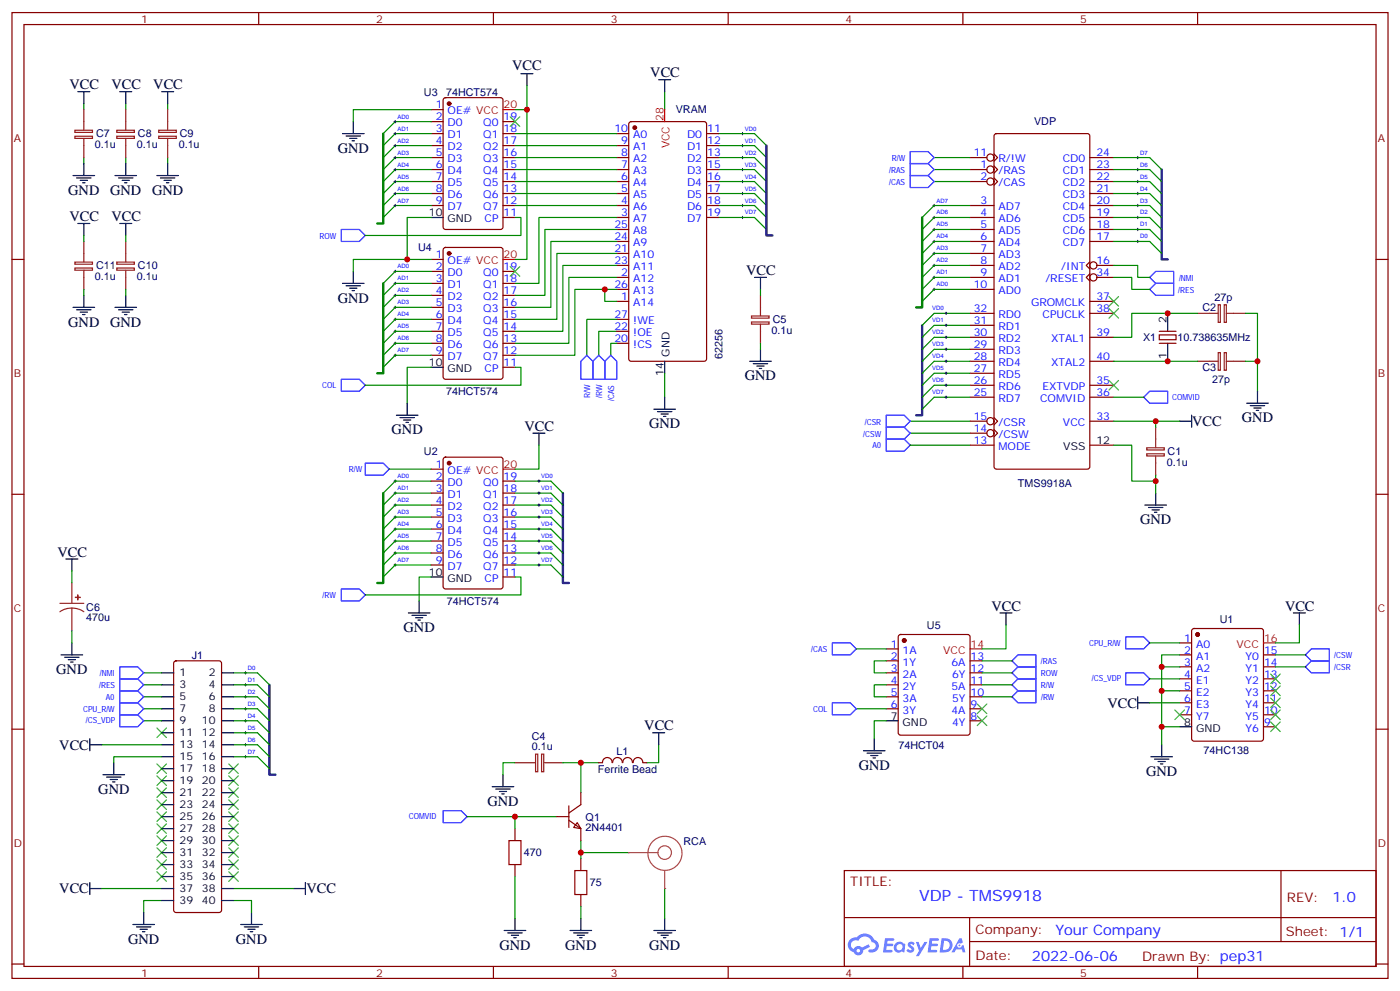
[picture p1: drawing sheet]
<svg xmlns="http://www.w3.org/2000/svg" width="412mm" height="292mm" viewBox="0 0 412 292" stroke-linecap="round" stroke-linejoin="round" font-family="sans-serif">
<g fill="none" stroke="#870000" stroke-width=".35">
<path d="M3.5 3.7h405.4v284.3h-405.4zM7.1 7.2h398.2v277.3h-398.2zM76.2 3.7v3.5M145.3 3.7v3.5M214.5 3.7v3.5M283.6 3.7v3.5M352.8 3.7v3.5M3.5 76.4h3.6M405.3 76.4h3.6M3.5 145.5h3.6M405.3 145.5h3.6M3.5 214.7h3.6"/>
<path d="M405.3 214.7h3.6M248.7 256.3h156.6v28.2h-156.6zM377.3 256.3v20.9M248.7 270.1h156.5M285.6 277.2h119.6M285.6 270.1v14.2M3.5 283.8h3.6M76.2 284.5v3.5M145.3 284.5v3.5M214.5 284.5v3.5M283.6 284.5v3.5M352.8 284.5v3.5"/>
<path d="M405.3 283.8h3.6"/>
</g>
<g fill="#5487ff">
<path d="M267.7 277.5a1.22 1.22 0 0 1 1.7 .2l-.4 .6a.47 .47 0 0 0-.3-.4 .47 .47 0 0 0-.5 .2l.1 .2a1.14 1.14 0 0 1 .8 1.8 1.14 1.14 0 0 1-1.9 0l-.2-.2 .5-.6 .7 .5a.29 .29 0 0 0 .3-.3 .29 .29 0 0 0-.2-.3 1.04 1.04 0 0 1-.6-1.7z"/>
<path d="M260.7 276.2h2.4l.3 .2-.2 .5-1.8 .1-.1 .8h1.5l.3 .4-.3 .4h-1.6l-.2 1.1h1.7l.2 .3-.2 .3-2.6 .1z"/>
<path d="M273.8 276.2h2.4l.3 .2-.1 .5-1.8 .1-.2 .8h1.6l.3 .4-.4 .4-1.6-.1-.1 1.1 1.7 .1 .2 .3-.2 .3-2.6 .1z"/>
<path d="M282.6 276.2h.7l.3 1.3-.6 .3a.69 .69 0 0 0-1 .3 .69 .69 0 0 0 .4 .9 .69 .69 0 0 0 .9-.6l.5-.2 .6 2.2h-.8l-.2-.9h-1.8l-.5 .9h-.8z"/>
<path d="M269.8 277.3h.8l.6 1.8 1.1-1.8h.9l-2.6 4.2h-.8l.9-1.5z"/>
<path d="M277.4 276.2l-.6 4.2h1.3a2.11 2.11 0 0 0 2.5-2.1 2.11 2.11 0 0 0-2.5-2.1zM278.1 277a1.39 1.39 0 0 1 1.7 1.4 1.39 1.39 0 0 1-1.8 1.2h-.3z"/>
<path d="M263.7 277.8a1.54 1.54 0 0 0-.1 2.2 1.54 1.54 0 0 0 2.2 .1l.6 .3 .3-2.3-.2-.3h-.4a1.49 1.49 0 0 0-2.4 0zM264 278.8a.94 .94 0 0 1 1.8 0 .94 .94 0 0 1-1.8 0z"/>
<path d="M250.4 276.6a2.18 2.18 0 0 0 1.1 3.7 1.44 1.44 0 0 0 1.6 .9 1.44 1.44 0 0 0 1.2-1.4l2-1.1-.5-.7-1.9 1a1.47 1.47 0 0 0-2.4 .4 1.39 1.39 0 0 1-.7-1.9 1.39 1.39 0 0 1 2-.5 2.12 2.12 0 0 1 2.2-1.3 2.12 2.12 0 0 1 1.9 1.7 1.14 1.14 0 0 1 1.1 1.4 1.14 1.14 0 0 1-1.7 .7 .43 .43 0 0 0-.5 .4 .43 .43 0 0 0 .4 .5 1.98 1.98 0 0 0 2.5-1.2 1.98 1.98 0 0 0-1.2-2.6 3.1 3.1 0 0 0-5.3-.6l-.9 .1zM252.3 279.9a.55 .55 0 0 1 1.1 0 .55 .55 0 0 1-1.1 0z"/>
<circle cx="282.6" cy="278.3" r=".26"/>
</g>
<g fill="#870000" stroke="#870000" stroke-width=".35">
<circle cx="352.8" cy="186.8" r=".53"/>
<circle cx="187" cy="37.6" r=".53"/>
<circle cx="132.3" cy="136.3" r=".53"/>
<circle cx="132.3" cy="30.5" r=".53"/>
<circle cx="132.3" cy="74.6" r=".53"/>
<circle cx="266.3" cy="188.6" r=".53"/>
</g>
<g fill="none" stroke="#870000" stroke-width=".35">
<path d="M127 39.3h3.5M127 32.3h3.5M127 35.8h3.5M130.8 29l.4-.2h16.3l.6 .4 .1 37.7-.5 .6-16.5 .1-.6-.5-.1-37.6zM148.2 39.3h3.5M148.2 35.8h3.5M181.7 39.3h3.5M185.4 36l.5-.2h21.5l.7 .4v69.5l-.4 .6-21.8 .1-.6-.5-.1-69.4zM208.1 39.3h3.6M293 39.5l.5-.2h26.8l.7 .5v97.6l-.4 .7h-27.1l-.6-.4-.1-97.7zM127 49.9h3.5M127 53.4h3.5"/>
<path d="M127 46.4h3.5M127 57h3.5M127 42.9h3.5M148.2 49.9h3.5M148.2 53.4h3.5M148.2 46.4h3.5M148.2 57h3.5M148.2 42.9h3.5M181.7 49.9h3.5M181.7 53.4h3.5M181.7 46.4h3.5M181.7 57h3.5"/>
<path d="M181.7 42.9h3.5M208.1 49.9h3.6M208.1 53.4h3.6M208.1 46.4h3.6M208.1 57h3.6M208.1 42.9h3.6M285.8 49.9h4.9M285.8 53.4h4.9M285.8 46.4h4.9M292.8 48.9l1.1 1-1.1 1.1M292.8 52.4l1.1 1-1.1 1.1M292.8 45.3l1.1 1.1-1.1 1"/>
<path d="M321 49.9h7.1M321 53.4h7.1M321 46.4h7.1M321 57h7.1M127 60.5h3.5M127 76.4h3.5M127 79.9h3.5M130.8 73.1l.4-.3h16.3l.6 .5 .1 37.6-.5 .7-16.5 .1-.6-.5-.1-37.6zM148.2 60.5h3.5M148.2 64h3.5M148.2 79.9h3.5M181.7 60.5h3.5"/>
<path d="M181.7 64h3.5M181.7 67.6h3.5M181.7 71.1h3.5M181.7 74.6h3.5M181.7 78.1h3.5M208.1 60.5h3.6M208.1 64h3.6M285.8 60.5h7M285.8 64h7M285.8 67.6h7M285.8 71.1h7M285.8 74.6h7"/>
<path d="M285.8 78.1h7M321 77.1l-1 1 1 1.1M321 60.5h7.1M321 64h7.1M321 67.6h7.1M321 71.1h7.1M323.1 78.1h5M127 97.5h3.5M127 94h3.5M127 83.4h3.5M127 87h3.5M127 90.5h3.5"/>
<path d="M148.2 97.5h3.5M148.2 94h3.5M148.2 83.4h3.5M148.2 87h3.5M148.2 90.5h3.5M181.7 81.7h3.5M181.7 85.2h3.5M181.7 88.7h3.5M181.7 97.5h3.5M181.7 94h3.5M285.8 81.7h7M285.8 85.2h7"/>
<path d="M285.8 99.3h7M285.8 95.8h7M285.8 92.3h7M321 80.6l-1 1.1 1 1M321 99.3h7.1M321 92.3h7.1M321 88.7h7.1M323.1 81.7h5M341.5 98.6h4.9v1.4h-4.9zM127 101.1h3.5M127 104.6h3.5M148.2 101.1h3.5"/>
<path d="M148.2 104.6h3.5M148.2 108.1h3.5M181.7 101.1h3.5M285.8 116.9h7M285.8 113.4h7M285.8 109.9h7M285.8 106.4h7M285.8 102.8h7M321 116.9h7.1M321 113.4h7.1M321 106.4h7.1M127 138.1h3.5"/>
<path d="M130.8 134.8l.4-.2h16.3l.6 .4 .1 37.7-.5 .6-16.5 .1-.6-.5-.1-37.6zM285.8 131.1h7M285.8 127.5h4.9M285.8 124h4.9M292.8 126.5l1.1 1-1.1 1.1M292.8 122.9l1.1 1.1-1.1 1.1M321 131.1h7.1M321 124h7.1M127 141.6h3.5M127 145.2h3.5M127 148.7h3.5M127 152.2h3.5"/>
<path d="M127 155.8h3.5M127 159.3h3.5M148.2 141.6h3.5M148.2 145.2h3.5M148.2 148.7h3.5M148.2 152.2h3.5M148.2 155.8h3.5M148.2 159.3h3.5M127 162.8h3.5M127 166.3h3.5M148.2 162.8h3.5M148.2 166.3h3.5"/>
<path d="M148.2 169.9h3.5M261.1 191h3.5M261.1 194.6h3.5M261.1 198.1h3.5M264.8 187l.5-.2h19.7l.5 .2 .3 .5v28.2l-.3 .5-.5 .2h-19.7l-.5-.2-.2-.5v-28.2zM285.8 194.6h3.5M285.8 198.1h3.5M347.5 189.3h3.5M347.5 192.8h3.5M347.5 196.3h3.5M347.5 199.8h3.5M351.2 185.2l.5-.2h19.8l.6 .5 .1 32-.5 .6-20 .1-.6-.5-.1-32z"/>
<path d="M372.2 192.8h3.5M372.2 196.3h3.5M372.2 199.8h3.5M261.1 201.6h3.5M261.1 205.1h3.5M261.1 208.7h3.5M285.8 201.6h3.5M285.8 205.1h3.5M285.8 208.7h3.5M285.8 212.2h3.5M347.5 203.4h3.5M347.5 206.9h3.5"/>
<path d="M347.5 210.4h3.5M372.2 203.4h3.5M372.2 206.9h3.5M372.2 210.4h3.5M372.2 214h3.5M180.3 224.5a1.41 1.41 0 0 0-1.4-1.5 1.41 1.41 0 0 0-1.4 1.5h-1.1M180.5 224.5a1.41 1.41 0 0 1 1.4-1.5 1.41 1.41 0 0 1 1.4 1.5M183.5 224.5a1.41 1.41 0 0 1 1.4-1.5 1.41 1.41 0 0 1 1.4 1.5M186.5 224.5a1.41 1.41 0 0 1 1.4-1.5 1.41 1.41 0 0 1 1.4 1.5M189.4 224.5h1.1M151.7 243.9v3.6M151.7 254.5v3.6"/>
<path d="M171.1 252.8v3.5M171.1 263.3v3.6"/>
<circle cx="291.7" cy="46.4" r="1.06"/>
<circle cx="291.7" cy="49.9" r="1.06"/>
<circle cx="291.7" cy="53.4" r="1.06"/>
<circle cx="322.1" cy="78.1" r="1.06"/>
<circle cx="322.1" cy="81.7" r="1.06"/>
<circle cx="291.7" cy="124" r="1.06"/>
<circle cx="291.7" cy="127.5" r="1.06"/>
</g>
<g fill="none" stroke="#000" stroke-width=".35">
<path d="M100.9 39.3h6.3M104.1 35.8v3.5M153.5 21.7h3.5M155.2 21.7v3.5M194 23.5h3.6M195.8 23.5v3.5M102 40h4.2M103 40.7h2.1M103.7 41.5h.7M104.1 79.9v3.5M127 64h3.5M100.9 83.4h6.3"/>
<path d="M102 84.1h4.2M103 84.8h2.1M103.7 85.5h.7M222.2 81.7h3.6M224 81.7v3.5M344 92.3v5.2M119.9 118.7v3.5M127 108.1h3.5M195.8 106.4v3.5M195.8 116.9v3.6M220.8 106.4h6.4M221.9 107.1h4.2"/>
<path d="M223 107.8h2.1M223.7 108.5h.7M224 102.8v3.6M344 101.1v5.3M367.2 118.7h6.4M368.3 119.4h4.2M370.4 115.2v3.5M116.8 122.2h6.3M117.8 122.9h4.3M118.9 123.6h2.1M119.6 124.4h.7M157 127.5h3.5"/>
<path d="M158.7 127.5v3.6M192.6 120.5h6.4M193.7 121.2h4.2M194.7 121.9h2.1M195.4 122.6h.7M347.5 124h3.5M351 122.2v3.6M369.4 120.1h2.1M370.1 120.8h.7M337.3 148.7h6.3M338.3 149.4h4.2M339.4 150.1h2.1"/>
<path d="M340.1 150.8h.7M340.4 145.2v3.5M123.5 176.9v3.5M127 169.9h3.5M120.3 180.4h6.3M121.4 181.2h4.2M122.4 181.9h2.1M123.1 182.6h.7M294.6 180.4h3.5M296.3 180.4v3.6M381 180.4h3.5M382.8 180.4v3.6"/>
<path d="M192.3 215.7h3.5M194 215.7v3.6M257.5 217.5v3.5M261.1 212.2h3.5M335.1 206.9h3.6M335.1 205.1v3.6M342.2 219.3v3.5M347.5 214h3.5M145 231.6h6.3M146 232.3h4.3M147.1 233h2.1M147.8 233.7h.7"/>
<path d="M148.2 228.1v3.5M254.4 221h6.3M255.4 221.7h4.2M256.5 222.4h2.1M257.2 223.1h.7M339 222.8h6.4M340.1 223.5h4.2M341.1 224.2h2.2M341.8 224.9h.7M148.5 273.9h6.4M149.6 274.6h4.2M150.6 275.3h2.2"/>
<path d="M151.3 276h.7M151.7 270.4v3.5M167.9 273.9h6.4M169 274.6h4.2M170 275.3h2.2M170.7 276h.7M171.1 270.4v3.5M192.6 273.9h6.4M193.7 274.6h4.2M194.7 275.3h2.1M195.4 276h.7M195.8 270.4v3.5"/>
</g>
<path d="M148.2 32.3h3.5M195.8 32.3v3.5M148.2 76.4h3.5M148.2 138.1h3.5M285.8 191h3.5M372.2 189.3h3.5" fill="none" stroke="#f00" stroke-width=".35"/>
<g fill="none" stroke="#000" stroke-width=".29">
<path d="M116.1 39.3h.7M116.1 35.8h.7M116.4 35.5v.7M116.4 39v.7M218.4 39.3h.7M218.7 39v.7M116.1 46.4h.7M116.1 49.9h.7M116.1 53.4h.7M116.1 57h.7M116.1 42.9h.7M116.4 42.5v.7"/>
<path d="M116.4 46v.7M116.4 49.6v.7M116.4 53.1v.7M116.4 56.6v.7M218.4 46.4h.7M218.4 49.9h.7M218.4 53.4h.7M218.4 57h.7M218.4 42.9h.7M218.7 42.5v.7M218.7 46v.7M218.7 49.6v.7"/>
<path d="M218.7 53.1v.7M218.7 56.6v.7M334.8 46.4h.7M334.8 49.9h.7M334.8 53.4h.7M334.8 57h.7M335.1 46v.7M335.1 49.6v.7M335.1 53.1v.7M335.1 56.6v.7M116.1 60.5h.7M116.1 79.9h.7"/>
<path d="M116.4 60.1v.8M116.4 79.6v.7M218.4 60.5h.7M218.4 64h.7M218.7 60.1v.8M218.7 63.7v.7M274.8 60.5h.7M274.8 64h.7M274.8 67.6h.7M274.8 71.1h.7M274.8 74.6h.7M274.8 78.1h.7"/>
<path d="M275.2 60.1v.8M275.2 63.7v.7M275.2 67.2v.7M275.2 70.7v.7M275.2 74.3v.7M275.2 77.8v.7M334.8 60.5h.7M334.8 64h.7M334.8 67.6h.7M334.8 71.1h.7M335.1 60.1v.8M335.1 63.7v.7"/>
<path d="M335.1 67.2v.7M335.1 70.7v.7M116.1 97.5h.7M116.1 94h.7M116.1 90.5h.7M116.1 87h.7M116.1 83.4h.7M116.4 83.1v.7M116.4 86.6v.7M116.4 90.1v.7M116.4 93.7v.7M116.4 97.2v.7"/>
<path d="M274.8 81.7h.7M274.8 85.2h.7M275.2 81.3v.7M275.2 84.8v.7M278.3 92.3h.7M278.3 95.8h.7M278.3 99.3h.7M278.7 91.9v.7M278.7 95.4v.7M278.7 99v.7M116.1 104.6h.7M116.1 101.1h.7"/>
<path d="M116.4 100.7v.7M116.4 104.2v.8M278.3 102.8h.7M278.3 106.4h.7M278.3 109.9h.7M278.3 113.4h.7M278.3 116.9h.7M278.7 102.5v.7M278.7 106v.7M278.7 109.5v.7M278.7 113.1v.7M278.7 116.6v.7"/>
<path d="M116.1 141.6h.7M116.1 145.2h.7M116.1 148.7h.7M116.1 152.2h.7M116.1 155.8h.7M116.1 159.3h.7M116.4 141.3v.7M116.4 144.8v.7M116.4 148.3v.7M116.4 151.9v.7M116.4 155.4v.7M116.4 158.9v.7"/>
<path d="M158.4 141.6h.7M158.4 145.2h.7M158.4 148.7h.7M158.4 152.2h.7M158.4 155.8h.7M158.4 159.3h.7M158.7 141.3v.7M158.7 144.8v.7M158.7 148.3v.7M158.7 151.9v.7M158.7 155.4v.7M158.7 158.9v.7"/>
<path d="M116.1 162.8h.7M116.1 166.3h.7M116.4 162.5v.7M116.4 166v.7M158.4 162.8h.7M158.4 166.3h.7M158.7 162.5v.7M158.7 166v.7"/>
</g>
<path d="M225.8 42.9v26.4h1.7M342.2 49.9v26.5h1.8M271.6 95.8v26.4h-1.7M165.8 145.2v26.4h1.8" fill="none" stroke="#039" stroke-width=".71"/>
<g fill="none" stroke="#008700" stroke-width=".35">
<path d="M127 32.3h-22.9v3.5M127 39.3h-10.6l-3.5 3.6M127 35.8h-10.6l-3.5 3.5M151.7 39.3h30M151.7 32.3h3.5M155.2 25.2v51.2h-3.5M195.8 27v5.3M211.7 39.3h10.5l3.6 3.6M127 57h-10.6l-3.5 3.5M127 53.4h-10.6l-3.5 3.6M127 49.9h-10.6l-3.5 3.5M127 46.4h-10.6l-3.5 3.5"/>
<path d="M127 42.9h-10.6l-3.5 3.5M151.7 57h30M151.7 53.4h30M151.7 49.9h30M151.7 46.4h30M151.7 42.9h30M211.7 57h10.5l3.6 3.5M211.7 53.4h10.5l3.6 3.6M211.7 49.9h10.5l3.6 3.5M211.7 46.4h10.5l3.6 3.5M211.7 42.9h10.5l3.6 3.5M275.2 53.4h10.6"/>
<path d="M275.2 49.9h10.6M275.2 46.4h10.6M328.1 57h10.6l3.5 3.5M328.1 53.4h10.6l3.5 3.6M328.1 49.9h10.6l3.5 3.5M328.1 46.4h10.6l3.5 3.5M127 76.4h-22.9v3.5M127 64h-7.1v12.4M127 60.5h-10.6l-3.5 3.5M127 79.9h-10.6l-3.5 3.5M151.7 64h1.8v5.3h-45.9M151.7 60.5h30"/>
<path d="M181.7 64h-23v19.4h-7M181.7 67.6h-21.2v19.4h-8.8M181.7 71.1h-19.4v19.4h-10.6M181.7 74.6h-17.7v19.4h-12.3M181.7 78.1h-15.9v19.4h-14.1M211.7 64h10.5l3.6 3.6M211.7 60.5h10.5l3.6 3.5M285.8 71.1h-10.6l-3.6 3.5M285.8 67.6h-10.6l-3.6 3.5M285.8 64h-10.6l-3.6 3.6M285.8 60.5h-10.6l-3.6 3.5M285.8 78.1h-10.6l-3.6 3.6"/>
<path d="M285.8 74.6h-10.6l-3.6 3.5M328.1 78.1h7v3.6h3.6M328.1 71.1h10.6l3.5 3.5M328.1 67.6h10.6l3.5 3.5M328.1 64h10.6l3.5 3.6M328.1 60.5h10.6l3.5 3.5M127 97.5h-10.6l-3.5 3.6M127 94h-10.6l-3.5 3.5M127 90.5h-10.6l-3.5 3.5M127 87h-10.6l-3.5 3.5M127 83.4h-10.6l-3.5 3.6M178.2 85.2v3.5h3.5"/>
<path d="M181.7 97.5h-5.3v7.1M181.7 81.7h-14.1v19.4h-15.9M181.7 85.2h-12.4v19.4h-17.6M181.7 94h-8.8v10.6M224 85.2v1.8M285.8 99.3h-10.6l-3.6 3.5M285.8 95.8h-10.6l-3.6 3.5M285.8 92.3h-10.6l-3.6 3.5M285.8 81.7h-10.6l-3.6 3.5M285.8 85.2h-10.6l-3.6 3.5M328.1 81.7h5.3v3.5h5.3M352.8 92.3h-19.4v7h-5.3"/>
<path d="M366.9 92.3h3.5v22.9M127 108.1h-7.1v10.6M127 101.1h-10.6l-3.5 3.5M127 104.6h-10.6l-3.5 3.5M151.7 108.1h1.8v5.3h-45.9M181.7 101.1h-1.8v3.5M195.8 109.9v7M224 101.1v1.7M285.8 116.9h-10.6l-3.6 3.6M285.8 113.4h-10.6l-3.6 3.5M285.8 109.9h-10.6l-3.6 3.5M285.8 106.4h-10.6l-3.6 3.5"/>
<path d="M285.8 102.8h-10.6l-3.6 3.6M328.1 116.9h8.8M328.1 106.4h24.7M366.9 106.4h3.5M114.7 138.1h12.3M158.7 131.1v7h-7M268.1 131.1h17.7M268.1 124h17.7M268.1 127.5h17.7M328.1 131.1h5.3v10.5h7v3.6M328.1 124h19.4M340.4 124v1.8"/>
<path d="M340.4 139.9v1.7M127 159.3h-10.6l-3.5 3.5M127 155.8h-10.6l-3.5 3.5M127 152.2h-10.6l-3.5 3.6M127 148.7h-10.6l-3.5 3.5M127 145.2h-10.6l-3.5 3.5M127 141.6h-10.6l-3.5 3.6M151.7 159.3h10.6l3.5 3.5M151.7 155.8h10.6l3.5 3.5M151.7 152.2h10.6l3.5 3.6M151.7 148.7h10.6l3.5 3.5M151.7 145.2h10.6l3.5 3.5"/>
<path d="M151.7 141.6h10.6l3.5 3.6M127 169.9h-3.5v7M127 166.3h-10.6l-3.5 3.6M127 162.8h-10.6l-3.5 3.5M151.7 169.9h1.8v5.3h-45.9M151.7 166.3h10.6l3.5 3.6M151.7 162.8h10.6l3.5 3.5M252.2 191h8.9M261.1 194.6h-3.6v3.5h3.6M289.3 198.1h8.8M289.3 194.6h8.8M296.3 184v7h-7"/>
<path d="M338.7 189.3h8.8M338.7 199.8h8.8M342.2 196.3h5.3M347.5 192.8h-5.3v21.2M375.7 192.8h8.8M375.7 196.3h8.8M382.8 184v5.3h-7.1M194 219.3v5.2h-3.5M252.2 208.7h8.9M261.1 201.6h-3.6v3.5h3.6M261.1 212.2h-3.6v5.3M289.3 201.6h8.8"/>
<path d="M289.3 205.1h8.8M338.7 206.9h8.8M342.2 203.4h5.3M347.5 214h-5.3v5.3M151.7 224.5h-3.5v3.6M165.8 224.5h10.6M171.1 224.5v8.9M137.6 240.4h26.4M151.7 240.4v3.5M151.7 258.1v12.3M171.1 247.5v5.3M171.1 251h14.1"/>
<path d="M171.1 266.9v3.5M195.8 261.6v8.8"/>
</g>
<g fill="none" stroke="#00f" stroke-width=".35">
<path d="M268.1 44.6h5.3l1.8 1.8-1.8 1.8h-5.3zM268.1 48.2h5.3l1.8 1.7-1.8 1.8h-5.3zM268.1 51.7h5.3l1.8 1.7-1.8 1.8h-5.3zM100.5 67.6h5.3l1.8 1.7-1.8 1.8h-5.3zM338.7 81.7l1.7-1.8h5.3v3.5h-5.3zM340.4 83.4h5.3v3.6h-5.3l-1.7-1.8zM100.5 111.7h5.3l1.8 1.7-1.8 1.8h-5.3zM172.9 104.6l1.7 1.8v5.3h-3.5v-5.3zM174.6 106.4l1.8-1.8 1.8 1.8v5.3h-3.6zM179.9 104.6l1.8 1.8v5.3h-3.5v-5.3zM338.7 115.2h5.3v3.5h-5.3l-1.8-1.8zM107.6 136.3h5.3l1.8 1.8-1.8 1.8h-5.3z"/>
<path d="M261.1 129.3h5.2l1.8 1.8-1.8 1.7h-5.2zM261.1 122.2h5.2l1.8 1.8-1.8 1.8h-5.2zM261.1 125.8h5.2l1.8 1.7-1.8 1.8h-5.2zM100.5 173.4h5.3l1.8 1.8-1.8 1.7h-5.3zM245.2 189.3h5.3l1.7 1.7-1.7 1.8h-5.3zM298.1 194.6l1.8-1.8h5.3v3.5h-5.3zM299.9 196.3h5.3v3.5h-5.3l-1.8-1.7zM331.6 187.5h5.3l1.8 1.8-1.8 1.7h-5.3zM331.6 198.1h5.3l1.8 1.7-1.8 1.8h-5.3zM386.3 191h5.3v3.6h-5.3l-1.8-1.8zM386.3 194.6h5.3v3.5h-5.3l-1.8-1.8zM245.2 206.9h5.3l1.7 1.8-1.7 1.7h-5.3z"/>
<path d="M298.1 201.6l1.8-1.8h5.3v3.6h-5.3zM298.1 205.1l1.8-1.7h5.3v3.5h-5.3zM130.5 238.7h5.3l1.8 1.7-1.8 1.8h-5.3z"/>
</g>
<g fill="none" stroke="#3c3" stroke-width=".35">
<path d="M150.3 34.4l2.8 2.8M153.1 34.4l-2.8 2.8M150.3 78.5l2.8 2.8M153.1 78.5l-2.8 2.8M326.7 87.3l2.8 2.8M326.7 90.8l2.8 2.9M329.5 87.3l-2.8 2.8M329.5 90.8l-2.8 2.9M326.7 112l2.8 2.8M329.5 112l-2.8 2.8M374.3 198.4l2.8 2.9M377.1 198.4l-2.8 2.9"/>
<path d="M287.9 207.3l2.8 2.8M287.9 210.8l2.8 2.8M290.7 207.3l-2.8 2.8M290.7 210.8l-2.8 2.8M346.1 209l2.8 2.8M348.9 209l-2.8 2.8M374.3 202l2.8 2.8M374.3 205.5l2.8 2.8M374.3 209l2.8 2.8M374.3 212.5l2.8 2.9M377.1 202l-2.8 2.8M377.1 205.5l-2.8 2.8"/>
<path d="M377.1 209l-2.8 2.8M377.1 212.5l-2.8 2.9"/>
</g>
<g fill="none" stroke="#8c2424" stroke-width=".35">
<path d="M221.4 93h5.2v.7h-5.2zM221.4 94.8h5.2v.6h-5.2zM224 87v6M224 95.4v5.7M352.8 92.3h6M358.8 89.7h.7v5.2h-.7zM360.6 89.7h.6v5.2h-.6zM361.2 92.3h5.7M352.8 106.4h6M358.8 103.8h.7v5.2h-.7zM360.6 103.8h.6v5.2h-.6zM361.2 106.4h5.7"/>
<path d="M337.8 131.8h5.2v.7h-5.2zM337.8 133.6h5.2v.6h-5.2zM340.4 125.8v6M340.4 134.2v5.7M151.7 224.5h6M157.8 222h.6v5.2h-.6zM159.5 222h.7v5.2h-.7zM160.2 224.5h5.6"/>
</g>
<path d="M112.9 39.3v26.5h-1.8M271.6 64v26.5h-1.7M112.9 83.4v26.5h-1.8M112.9 145.2v26.4h-1.8" fill="none" stroke="#060" stroke-width=".71"/>
<path d="M341.5 97.5h4.9M341.5 101.1h4.9" fill="none" stroke="#871200" stroke-width=".35"/>
<path d="M149.9 247.5h3.6v7h-3.6zM169.3 256.3h3.6v7h-3.6z" fill="none" stroke="#a10000" stroke-width=".35"/>
<path d="M185.2 251h8.5M193.8 251a2 2 0 0 1 2.8-1.8 2 2 0 0 1 .5 3.3 2 2 0 0 1-3.2-1l-.1-.5M195.8 256.3v5.3M200.7 249.9a5 5 0 0 0-8.1-2.5 5 5 0 0 0 1.3 8.4 5 5 0 0 0 7-4.9l-.1-.8" fill="none" stroke="#a64a4a" stroke-width=".35"/>
<g fill="#a64a4a">
<circle cx="185.2" cy="251" r=".18"/>
<circle cx="195.8" cy="261.6" r=".18"/>
</g>
<g fill="none" stroke="#3c3" stroke-width=".35">
<path d="M46.2 214.3l2.8 2.8M49 214.3l-2.8 2.8M46.2 239l2.8 2.8M46.2 235.5l2.8 2.8M46.2 232l2.8 2.8M46.2 228.4l2.8 2.8M46.2 224.9l2.8 2.8M49 239l-2.8 2.8M49 235.5l-2.8 2.8M49 232l-2.8 2.8M49 228.4l-2.8 2.8M49 224.9l-2.8 2.8"/>
<path d="M67.4 239l2.8 2.8M67.4 235.5l2.8 2.8M67.4 232l2.8 2.8M67.4 228.4l2.8 2.8M67.4 224.9l2.8 2.8M70.2 239l-2.8 2.8M70.2 235.5l-2.8 2.8M70.2 232l-2.8 2.8M70.2 228.4l-2.8 2.8M70.2 224.9l-2.8 2.8M46.2 256.6l2.8 2.9M46.2 253.1l2.8 2.8"/>
<path d="M46.2 249.6l2.8 2.8M46.2 246.1l2.8 2.8M46.2 242.5l2.8 2.9M49 256.6l-2.8 2.9M49 253.1l-2.8 2.8M49 249.6l-2.8 2.8M49 246.1l-2.8 2.8M49 242.5l-2.8 2.9M67.4 256.6l2.8 2.9M67.4 253.1l2.8 2.8M67.4 249.6l2.8 2.8M67.4 246.1l2.8 2.8"/>
<path d="M67.4 242.5l2.8 2.9M70.2 256.6l-2.8 2.9M70.2 253.1l-2.8 2.8M70.2 249.6l-2.8 2.8M70.2 246.1l-2.8 2.8M70.2 242.5l-2.8 2.9"/>
</g>
<g fill="none" stroke="#008700" stroke-width=".35">
<path d="M24.7 30.5v1.8M37 30.5v1.8M49.4 30.5v1.8M24.7 46.4v1.8M37 46.4v1.8M49.4 46.4v1.8M24.7 69.3v1.8M37 69.3v1.8M24.7 85.2v1.8M37 85.2v1.8M21.2 168.1v3.5M21.2 185.7v3.6"/>
<path d="M42.3 198.1h5.3M68.8 198.1h7l3.6 3.5M30 219.3h17.6M42.3 212.2h5.3M42.3 208.7h5.3M42.3 205.1h5.3M42.3 201.6h5.3M68.8 219.3h7l3.6 3.5M68.8 212.2h7l3.6 3.5M68.8 208.7h7l3.6 3.5M68.8 205.1h7l3.6 3.6M68.8 201.6h7l3.6 3.5"/>
<path d="M68.8 215.7h7l3.6 3.6M47.6 222.8h-14.1v1.7M68.8 222.8h7l3.6 3.5M30 261.6h17.6M47.6 265.1h-5.3v3.5M68.8 265.1h5.3v3.5M68.8 261.6h17.6"/>
</g>
<g fill="none" stroke="#000" stroke-width=".35">
<path d="M22.9 27h3.6M24.7 27v3.5M35.3 27h3.5M37 27v3.5M47.6 27h3.6M49.4 27v3.5M21.5 51.7h6.4M22.6 52.4h4.2M23.6 53.1h2.2M24.3 53.8h.7M24.7 48.2v3.5M33.9 51.7h6.3"/>
<path d="M34.9 52.4h4.3M36 53.1h2.1M36.7 53.8h.7M37 48.2v3.5M46.2 51.7h6.4M47.3 52.4h4.2M48.3 53.1h2.1M49 53.8h.7M49.4 48.2v3.5M22.9 65.8h3.6M24.7 65.8v3.5M35.3 65.8h3.5"/>
<path d="M37 65.8v3.5M21.5 90.5h6.4M22.6 91.2h4.2M23.6 91.9h2.2M24.3 92.6h.7M24.7 87v3.5M33.9 90.5h6.3M34.9 91.2h4.3M36 91.9h2.1M36.7 92.6h.7M37 87v3.5M19.4 164.6h3.5"/>
<path d="M21.2 164.6v3.5M18 192.8h6.3M19 193.5h4.3M20.1 194.2h2.1M20.8 194.9h.7M21.2 189.3v3.5M47.6 198.1h3.6M65.3 198.1h3.5M26.5 219.3h3.5M26.5 217.5v3.5M47.6 219.3h3.6M47.6 201.6h3.6"/>
<path d="M47.6 205.1h3.6M47.6 208.7h3.6M47.6 212.2h3.6M47.6 215.7h3.6M65.3 219.3h3.5M65.3 201.6h3.5M65.3 205.1h3.5M65.3 208.7h3.5M65.3 212.2h3.5M65.3 215.7h3.5M30.3 228.1h6.4M31.4 228.8h4.2"/>
<path d="M32.5 229.5h2.1M33.2 230.2h.7M33.5 224.5v3.6M47.6 222.8h3.6M47.6 226.3h3.6M47.6 229.8h3.6M47.6 233.4h3.6M47.6 236.9h3.6M65.3 222.8h3.5M65.3 226.3h3.5M65.3 229.8h3.5M65.3 233.4h3.5"/>
<path d="M65.3 236.9h3.5M26.5 259.8v3.5M47.6 240.4h3.6M47.6 243.9h3.6M47.6 247.5h3.6M47.6 251h3.6M47.6 254.5h3.6M47.6 258.1h3.6M65.3 240.4h3.5M65.3 243.9h3.5M65.3 247.5h3.5M65.3 251h3.5"/>
<path d="M65.3 254.5h3.5M65.3 258.1h3.5M90 259.8v3.5M26.5 261.6h3.5M39.2 272.2h6.3M40.2 272.9h4.2M41.3 273.6h2.1M42 274.3h.7M42.3 268.6v3.6M47.6 261.6h3.6M47.6 265.1h3.6M65.3 261.6h3.5"/>
<path d="M65.3 265.1h3.5M70.9 272.2h6.4M72 272.9h4.2M73 273.6h2.1M73.7 274.3h.7M74.1 268.6v3.6M86.4 261.6h3.6"/>
</g>
<path d="M35.3 196.3h5.3l1.7 1.8-1.7 1.7h-5.3zM35.3 199.8h5.3l1.7 1.8-1.7 1.8h-5.3zM35.3 210.4h5.3l1.7 1.8-1.7 1.8h-5.3zM35.3 203.4h5.3l1.7 1.7-1.7 1.8h-5.3zM35.3 206.9h5.3l1.7 1.8-1.7 1.7h-5.3z" fill="none" stroke="#00f" stroke-width=".35"/>
<g fill="none" stroke="#000" stroke-width=".29">
<path d="M72 198.1h.7M72.3 197.7v.7M72 219.3h.7M72 215.7h.7M72 212.2h.7M72 208.7h.7M72 205.1h.7M72 201.6h.7M72.3 201.3v.7M72.3 204.8v.7M72.3 208.3v.7M72.3 211.8v.7"/>
<path d="M72.3 215.4v.7M72.3 218.9v.7M72 222.8h.7M72.3 222.4v.7"/>
</g>
<path d="M79.4 201.6v26.5h1.7" fill="none" stroke="#039" stroke-width=".71"/>
<path d="M51.4 194.8l.5-.2h12.7l.5 .2 .2 .5v72.6l-.3 .5-.4 .2h-12.7l-.5-.2-.2-.5v-72.6zM167.6 237.2v6.4M171.1 233.4v3.5l-3.5 2.5M164 240.4h3.6M167.6 241.5l3.5 2.4v3.6M170 242.2l1.1 1.7-2.1-.3z" fill="none" stroke="#870000" stroke-width=".35"/>
<g fill="none" stroke="#8c2424" stroke-width=".35">
<path d="M22 38.3h5.2v.7h-5.2zM24.7 32.3v6M34.4 38.3h5.2v.7h-5.2zM37 32.3v6M46.7 38.3h5.2v.7h-5.2zM49.4 32.3v6M22 40.1h5.2v.6h-5.2zM24.7 40.7v5.7M34.4 40.1h5.2v.6h-5.2zM37 40.7v5.7M46.7 40.1h5.2v.6h-5.2zM49.4 40.7v5.7"/>
<path d="M22 77.2h5.2v.6h-5.2zM22 78.9h5.2v.7h-5.2zM24.7 71.1v6M24.7 79.6v5.6M34.4 77.2h5.2v.6h-5.2zM34.4 78.9h5.2v.7h-5.2zM37 71.1v6M37 79.6v5.6M17.6 177.6h7.1M21.2 179l-1.9 .3-1.7 .8M21.2 179l1.8 .3 1.7 .8M21.2 171.6v6"/>
<path d="M21.2 179v6.7"/>
</g>
<g fill="#8c2424" stroke="#8c2424" stroke-width=".35">
<path d="M22.2 175.9h1.4z"/>
<path d="M22.9 175.2v1.4z"/>
</g>
<g fill="#c00">
<circle cx="340.4" cy="141.6" r=".88"/>
<circle cx="178.2" cy="85.2" r=".88"/>
<circle cx="155.2" cy="32.3" r=".88"/>
<circle cx="119.9" cy="76.4" r=".88"/>
<circle cx="342.2" cy="214" r=".88"/>
<circle cx="342.2" cy="196.3" r=".88"/>
<circle cx="342.2" cy="203.4" r=".88"/>
<circle cx="344" cy="92.3" r=".88"/>
<circle cx="344" cy="106.4" r=".88"/>
<circle cx="370.4" cy="106.4" r=".88"/>
<circle cx="340.4" cy="124" r=".88"/>
<circle cx="151.7" cy="240.4" r=".88"/>
<circle cx="171.1" cy="251" r=".88"/>
<circle cx="171.1" cy="224.5" r=".88"/>
</g>
<text font-size="4.6" fill="#00f" x="270.8" y="265.3">VDP - TMS9918</text>
<g font-size="4.2">
<text x="150.9" y="20.6">VCC</text>
<text x="191.6" y="22.8">VCC</text>
<text x="20.5" y="26.3">VCC</text>
<text x="32.8" y="26.3">VCC</text>
<text x="45.2" y="26.3">VCC</text>
<text x="99.5" y="45">GND</text>
<text x="20.1" y="57.3">GND</text>
<text x="32.5" y="57.3">GND</text>
<text x="44.8" y="57.3">GND</text>
<text x="20.5" y="65.1">VCC</text>
<text x="32.8" y="65.1">VCC</text>
<text x="219.8" y="81">VCC</text>
<text x="99.5" y="89.1">GND</text>
<text x="20.1" y="96.1">GND</text>
<text x="32.5" y="96.1">GND</text>
<text x="219.4" y="112">GND</text>
<text x="351.2" y="125.4">VCC</text>
<text x="365.8" y="124.4">GND</text>
<text x="115.4" y="127.9">GND</text>
<text x="154.5" y="126.8">VCC</text>
<text x="191.2" y="126.1">GND</text>
<text x="335.8" y="154.3">GND</text>
<text x="16.9" y="163.9">VCC</text>
<text x="292.1" y="179.7">VCC</text>
<text x="378.5" y="179.7">VCC</text>
<text x="118.9" y="186.1">GND</text>
<text x="16.6" y="198.4">GND</text>
<text x="326.3" y="208.3">VCC</text>
<text x="189.8" y="215">VCC</text>
<text x="17.5" y="220.7">VCC</text>
<text x="252.9" y="226.7">GND</text>
<text x="29" y="233.7">GND</text>
<text x="337.6" y="228.4">GND</text>
<text x="143.6" y="237.2">GND</text>
<text x="17.5" y="263">VCC</text>
<text x="90.3" y="263">VCC</text>
<text x="37.8" y="277.8">GND</text>
<text x="69.5" y="277.8">GND</text>
<text x="147.1" y="279.6">GND</text>
<text x="166.5" y="279.6">GND</text>
<text x="191.2" y="279.6">GND</text>
</g>
<g font-size="4.2" fill="#00f">
<text x="392.5" y="265.6">1.0</text>
<text x="310.9" y="275.1">Your Company</text>
<text x="304" y="282.9">2022-06-06</text>
</g>
<g font-size="3.9" fill="#800">
<text x="250.5" y="260.9">TITLE:</text>
<text x="379.1" y="265.6">REV:</text>
<text x="287.4" y="275.1">Company:</text>
<text x="378.7" y="275.7">Sheet: 1/1</text>
<text x="287.4" y="282.8">Date:</text>
<text x="336.4" y="282.8">Drawn By: pep31</text>
</g>
<g font-size="3.2" fill="#800">
<text x="41.6" y="6.7">1</text>
<text x="110.8" y="6.7">2</text>
<text x="179.9" y="6.7">3</text>
<text x="249.1" y="6.7">4</text>
<text x="318.2" y="6.7">5</text>
<text x="4.1" y="41.8">A</text>
<text x="405.9" y="41.8">A</text>
<text x="4.1" y="110.9">B</text>
<text x="405.9" y="110.9">B</text>
<text x="4.1" y="180.1">C</text>
<text x="405.9" y="180.1">C</text>
<text x="4.1" y="249.2">D</text>
<text x="405.9" y="249.2">D</text>
<text x="41.6" y="287.5">1</text>
<text x="110.8" y="287.5">2</text>
<text x="179.9" y="287.5">3</text>
<text x="249.1" y="287.5">4</text>
<text x="318.2" y="287.5">5</text>
</g>
<g font-size="3.2" fill="#000080">
<text x="124.9" y="28.1">U3</text>
<text x="131.4" y="28.1">74HCT574</text>
<text x="199.1" y="33.4">VRAM</text>
<text x="28.3" y="40.4">C7</text>
<text x="40.6" y="40.4">C8</text>
<text x="53" y="40.4">C9</text>
<text x="304.6" y="36.9">VDP</text>
<text x="27.9" y="43.6">0.1u</text>
<text x="40.3" y="43.6">0.1u</text>
<text x="52.6" y="43.6">0.1u</text>
<text x="123.1" y="74">U4</text>
<text x="27.9" y="82.4">0.1u</text>
<text x="28.3" y="79.2">C11</text>
<text x="40.3" y="82.4">0.1u</text>
<text x="40.6" y="79.2">C10</text>
<text x="357.7" y="88.7">27p</text>
<text x="227.6" y="95.1">C5</text>
<text x="354.2" y="91.7">C2</text>
<text x="227.3" y="98.2">0.1u</text>
<text x="336.7" y="100.5">X1</text>
<text x="346.9" y="100.5">10.738635MHz</text>
<text x="212.8" y="105.6" transform="rotate(-90 212.8 105.6)">62256</text>
<text x="354.2" y="109.3">C3</text>
<text x="357.1" y="112.8">27p</text>
<text x="131.4" y="116.3">74HCT574</text>
<text x="124.9" y="134">U2</text>
<text x="343.7" y="137.2">0.1u</text>
<text x="343.9" y="134">C1</text>
<text x="299.9" y="143.4">TMS9918A</text>
<text x="25.4" y="179.7">C6</text>
<text x="131.7" y="178.1">74HCT574</text>
<text x="25.4" y="182.9">470u</text>
<text x="273.1" y="185.1">U5</text>
<text x="359.3" y="183.3">U1</text>
<text x="56.5" y="193.9">J1</text>
<text x="156.6" y="220.9">0.1u</text>
<text x="156.6" y="217.8">C4</text>
<text x="264.6" y="220.4">74HCT04</text>
<text x="176.1" y="227.5">Ferrite Bead</text>
<text x="181.6" y="222.2">L1</text>
<text x="354.5" y="222.1">74HC138</text>
<text x="172.5" y="244.7">2N4401</text>
<text x="172.5" y="241.6">Q1</text>
<text x="201.3" y="248.6">RCA</text>
<text x="154.3" y="252.1">470</text>
<text x="173.7" y="261">75</text>
</g>
<g font-size="3.2" fill="#00f">
<text x="128.3" y="31.9">1</text>
<text x="128.3" y="35.5">2</text>
<text x="131.8" y="33.7">OE# VCC</text>
<text x="148.3" y="35.5">19</text>
<text x="128.3" y="39">3</text>
<text x="131.8" y="37.2">D0</text>
<text x="131.8" y="40.7">D1</text>
<text x="142.3" y="40.7">Q1</text>
<text x="142.3" y="37.2">Q0</text>
<text x="148.3" y="39">18</text>
<text x="181" y="39">10</text>
<text x="186.5" y="40.7">A0</text>
<text x="202.4" y="40.7">D0</text>
<text x="208.3" y="39">11</text>
<text x="128.3" y="42.5">4</text>
<text x="128.3" y="46">5</text>
<text x="131.8" y="44.3">D2</text>
<text x="131.8" y="47.8">D3</text>
<text x="142.3" y="47.8">Q3</text>
<text x="142.3" y="44.3">Q2</text>
<text x="148.3" y="46">16</text>
<text x="148.3" y="42.5">17</text>
<text x="183" y="46">8</text>
<text x="183" y="42.5">9</text>
<text x="186.5" y="47.8">A2</text>
<text x="186.5" y="44.3">A1</text>
<text x="202.4" y="44.3">D1</text>
<text x="202.4" y="47.8">D2</text>
<text x="208.3" y="42.5">12</text>
<text x="208.3" y="46">13</text>
<text x="286.8" y="46">11</text>
<text x="294.1" y="47.8">R/!W</text>
<text x="313" y="47.8">CD0</text>
<text x="323" y="46">24</text>
<text x="128.3" y="49.6">6</text>
<text x="128.3" y="53.1">7</text>
<text x="131.8" y="51.3">D4</text>
<text x="142.3" y="51.3">Q4</text>
<text x="148.3" y="53.1">14</text>
<text x="148.3" y="49.6">15</text>
<text x="183" y="53.1">6</text>
<text x="183" y="49.6">7</text>
<text x="186.5" y="51.3">A3</text>
<text x="202.4" y="51.3">D3</text>
<text x="208.3" y="49.6">15</text>
<text x="208.3" y="53.1">16</text>
<text x="288.8" y="49.6">1</text>
<text x="288.8" y="53.1">2</text>
<text x="294.1" y="51.3">/RAS</text>
<text x="313" y="51.3">CD1</text>
<text x="323" y="53.1">22</text>
<text x="323" y="49.6">23</text>
<text x="128.3" y="56.6">8</text>
<text x="131.8" y="54.9">D5</text>
<text x="131.8" y="58.4">D6</text>
<text x="142.3" y="58.4">Q6</text>
<text x="142.3" y="54.9">Q5</text>
<text x="148.3" y="56.6">13</text>
<text x="183" y="56.6">5</text>
<text x="186.5" y="58.4">A5</text>
<text x="186.5" y="54.9">A4</text>
<text x="202.4" y="54.9">D4</text>
<text x="202.4" y="58.4">D5</text>
<text x="208.3" y="56.6">17</text>
<text x="294.1" y="54.9">/CAS</text>
<text x="313" y="58.4">CD3</text>
<text x="313" y="54.9">CD2</text>
<text x="323" y="56.6">21</text>
<text x="128.3" y="60.1">9</text>
<text x="131.8" y="61.9">D7</text>
<text x="142.3" y="61.9">Q7</text>
<text x="142.7" y="65.4">CP</text>
<text x="148.3" y="63.7">11</text>
<text x="148.3" y="60.1">12</text>
<text x="183" y="63.7">3</text>
<text x="183" y="60.1">4</text>
<text x="186.5" y="65.4">A7</text>
<text x="186.5" y="61.9">A6</text>
<text x="202.4" y="61.9">D6</text>
<text x="202.4" y="65.4">D7</text>
<text x="208.3" y="60.1">18</text>
<text x="208.3" y="63.7">19</text>
<text x="288.8" y="60.1">3</text>
<text x="288.8" y="63.7">4</text>
<text x="294.1" y="61.9">AD7</text>
<text x="294.1" y="65.4">AD6</text>
<text x="313" y="65.4">CD5</text>
<text x="313" y="61.9">CD4</text>
<text x="323" y="63.7">19</text>
<text x="323" y="60.1">20</text>
<text x="181" y="70.7">24</text>
<text x="181" y="67.2">25</text>
<text x="186.5" y="69">A8</text>
<text x="288.8" y="67.2">5</text>
<text x="288.8" y="70.7">6</text>
<text x="294.1" y="69">AD5</text>
<text x="313" y="69">CD6</text>
<text x="323" y="70.7">17</text>
<text x="323" y="67.2">18</text>
<text x="128.3" y="76">1</text>
<text x="131.8" y="77.8">OE# VCC</text>
<text x="181" y="74.3">21</text>
<text x="181" y="77.8">23</text>
<text x="186.5" y="76">A10</text>
<text x="186.5" y="72.5">A9</text>
<text x="288.8" y="74.3">7</text>
<text x="288.8" y="77.8">8</text>
<text x="294.1" y="72.5">AD4</text>
<text x="294.1" y="76">AD3</text>
<text x="313" y="72.5">CD7</text>
<text x="323" y="77.8">16</text>
<text x="128.3" y="79.6">2</text>
<text x="128.3" y="83.1">3</text>
<text x="131.8" y="81.3">D0</text>
<text x="142.3" y="81.3">Q0</text>
<text x="148.3" y="83.1">18</text>
<text x="148.3" y="79.6">19</text>
<text x="183" y="81.3">2</text>
<text x="186.5" y="83.1">A12</text>
<text x="186.5" y="79.6">A11</text>
<text x="288.8" y="81.3">9</text>
<text x="294.1" y="79.6">AD2</text>
<text x="294.1" y="83.1">AD1</text>
<text x="307.9" y="83.1">/RESET</text>
<text x="312.6" y="79.6">/INT</text>
<text x="323" y="81.3">34</text>
<text x="128.3" y="86.6">4</text>
<text x="131.8" y="84.8">D1</text>
<text x="131.8" y="88.4">D2</text>
<text x="142.3" y="88.4">Q2</text>
<text x="142.3" y="84.8">Q1</text>
<text x="148.3" y="86.6">17</text>
<text x="181" y="84.8">26</text>
<text x="183" y="88.4">1</text>
<text x="186.5" y="86.6">A13</text>
<text x="286.8" y="84.8">10</text>
<text x="294.1" y="86.6">AD0</text>
<text x="323" y="88.4">37</text>
<text x="128.3" y="90.1">5</text>
<text x="128.3" y="93.7">6</text>
<text x="131.8" y="91.9">D3</text>
<text x="131.8" y="95.4">D4</text>
<text x="142.3" y="95.4">Q4</text>
<text x="142.3" y="91.9">Q3</text>
<text x="148.3" y="93.7">15</text>
<text x="148.3" y="90.1">16</text>
<text x="181" y="93.7">27</text>
<text x="186.5" y="90.1">A14</text>
<text x="186.5" y="95.4">!WE</text>
<text x="286.8" y="95.4">31</text>
<text x="286.8" y="91.9">32</text>
<text x="294.1" y="93.7">RD0</text>
<text x="303.7" y="90.1">GROMCLK</text>
<text x="307.1" y="93.7">CPUCLK</text>
<text x="323" y="91.9">38</text>
<text x="128.3" y="97.2">7</text>
<text x="128.3" y="100.7">8</text>
<text x="131.8" y="99">D5</text>
<text x="142.3" y="99">Q5</text>
<text x="148.3" y="100.7">13</text>
<text x="148.3" y="97.2">14</text>
<text x="181" y="100.7">20</text>
<text x="181" y="97.2">22</text>
<text x="186.5" y="99">!OE</text>
<text x="286.8" y="99">30</text>
<text x="294.1" y="100.7">RD2</text>
<text x="294.1" y="97.2">RD1</text>
<text x="309.6" y="100.7">XTAL1</text>
<text x="323" y="99">39</text>
<text x="128.3" y="104.2">9</text>
<text x="131.8" y="102.5">D6</text>
<text x="131.8" y="106">D7</text>
<text x="142.3" y="106">Q7</text>
<text x="142.3" y="102.5">Q6</text>
<text x="148.3" y="107.8">11</text>
<text x="148.3" y="104.2">12</text>
<text x="186.5" y="102.5">!CS</text>
<text x="286.8" y="106">28</text>
<text x="286.8" y="102.5">29</text>
<text x="294.1" y="107.8">RD4</text>
<text x="294.1" y="104.2">RD3</text>
<text x="309.6" y="107.8">XTAL2</text>
<text x="323" y="106">40</text>
<text x="142.7" y="109.5">CP</text>
<text x="286.8" y="113.1">26</text>
<text x="286.8" y="109.5">27</text>
<text x="294.1" y="111.3">RD5</text>
<text x="323" y="113.1">35</text>
<text x="286.8" y="116.6">25</text>
<text x="294.1" y="118.4">RD7</text>
<text x="294.1" y="114.8">RD6</text>
<text x="306.4" y="118.4">COMVID</text>
<text x="307.1" y="114.8">EXTVDP</text>
<text x="323" y="116.6">36</text>
<text x="286.8" y="123.6">15</text>
<text x="294.1" y="125.4">/CSR</text>
<text x="313.1" y="125.4">VCC</text>
<text x="323" y="123.6">33</text>
<text x="286.8" y="130.7">13</text>
<text x="286.8" y="127.2">14</text>
<text x="294.1" y="128.9">/CSW</text>
<text x="128.3" y="137.8">1</text>
<text x="294.1" y="132.5">MODE</text>
<text x="128.3" y="141.3">2</text>
<text x="131.8" y="139.5">OE# VCC</text>
<text x="131.8" y="143.1">D0</text>
<text x="142.3" y="143.1">Q0</text>
<text x="148.3" y="141.3">19</text>
<text x="128.3" y="144.8">3</text>
<text x="128.3" y="148.3">4</text>
<text x="131.8" y="146.6">D1</text>
<text x="142.3" y="146.6">Q1</text>
<text x="148.3" y="148.3">17</text>
<text x="148.3" y="144.8">18</text>
<text x="128.3" y="151.9">5</text>
<text x="128.3" y="155.4">6</text>
<text x="131.8" y="150.1">D2</text>
<text x="131.8" y="153.6">D3</text>
<text x="142.3" y="153.6">Q3</text>
<text x="142.3" y="150.1">Q2</text>
<text x="148.3" y="155.4">15</text>
<text x="148.3" y="151.9">16</text>
<text x="128.3" y="158.9">7</text>
<text x="131.8" y="157.2">D4</text>
<text x="131.8" y="160.7">D5</text>
<text x="142.3" y="160.7">Q5</text>
<text x="142.3" y="157.2">Q4</text>
<text x="148.3" y="158.9">14</text>
<text x="128.3" y="162.5">8</text>
<text x="128.3" y="166">9</text>
<text x="131.8" y="164.2">D6</text>
<text x="131.8" y="167.7">D7</text>
<text x="142.3" y="167.7">Q7</text>
<text x="142.3" y="164.2">Q6</text>
<text x="148.3" y="166">12</text>
<text x="148.3" y="162.5">13</text>
<text x="142.7" y="171.3">CP</text>
<text x="148.3" y="169.5">11</text>
<text x="262.4" y="190.7">1</text>
<text x="348.8" y="188.9">1</text>
<text x="352.3" y="190.7">A0</text>
<text x="262.4" y="194.2">2</text>
<text x="262.4" y="197.7">3</text>
<text x="265.9" y="192.4">1A</text>
<text x="265.9" y="196">1Y</text>
<text x="280.3" y="196">6A</text>
<text x="285.9" y="197.7">12</text>
<text x="285.9" y="194.2">13</text>
<text x="348.8" y="192.4">2</text>
<text x="348.8" y="196">3</text>
<text x="352.3" y="194.2">A1</text>
<text x="352.3" y="197.7">A2</text>
<text x="366.9" y="197.7">Y1</text>
<text x="366.9" y="194.2">Y0</text>
<text x="372.4" y="196">14</text>
<text x="372.4" y="192.4">15</text>
<text x="262.4" y="201.3">4</text>
<text x="265.9" y="199.5">2A</text>
<text x="265.9" y="203">2Y</text>
<text x="280.3" y="203">5A</text>
<text x="280.5" y="199.5">6Y</text>
<text x="285.9" y="201.3">11</text>
<text x="348.8" y="199.5">4</text>
<text x="348.8" y="203">5</text>
<text x="352.3" y="201.3">E1</text>
<text x="366.9" y="201.3">Y2</text>
<text x="372.4" y="203">12</text>
<text x="372.4" y="199.5">13</text>
<text x="262.4" y="204.8">5</text>
<text x="262.4" y="208.3">6</text>
<text x="265.9" y="206.6">3A</text>
<text x="280.5" y="206.6">5Y</text>
<text x="285.9" y="208.3">9</text>
<text x="285.9" y="204.8">10</text>
<text x="348.8" y="206.6">6</text>
<text x="352.3" y="204.8">E2</text>
<text x="352.3" y="208.3">E3</text>
<text x="366.9" y="208.3">Y4</text>
<text x="366.9" y="204.8">Y3</text>
<text x="372.4" y="206.6">11</text>
<text x="265.9" y="210.1">3Y</text>
<text x="280.3" y="210.1">4A</text>
<text x="280.5" y="213.6">4Y</text>
<text x="285.9" y="211.8">8</text>
<text x="348.8" y="210.1">7</text>
<text x="352.3" y="211.8">Y7</text>
<text x="366.9" y="215.4">Y6</text>
<text x="366.9" y="211.8">Y5</text>
<text x="372.4" y="213.6">9</text>
<text x="372.4" y="210.1">10</text>
</g>
<g font-size="3.2" fill="#f00">
<text x="148.3" y="31.9">20</text>
<text x="195.4" y="35.6" transform="rotate(-90 195.4 35.6)">28</text>
<text x="197.2" y="43.7" transform="rotate(-90 197.2 43.7)">VCC</text>
<text x="148.3" y="76">20</text>
<text x="148.3" y="137.8">20</text>
<text x="285.9" y="190.7">14</text>
<text x="364.3" y="190.7">VCC</text>
<text x="372.4" y="188.9">16</text>
<text x="277.8" y="192.4">VCC</text>
</g>
<g font-size="3.2">
<text x="126.3" y="63.7">10</text>
<text x="131.8" y="65.4">GND</text>
<text x="343.6" y="95.1" transform="rotate(-90 343.6 95.1)">2</text>
<text x="126.3" y="107.8">10</text>
<text x="197.2" y="105.1" transform="rotate(-90 197.2 105.1)">GND</text>
<text x="343.6" y="105.6" transform="rotate(-90 343.6 105.6)">1</text>
<text x="131.8" y="109.5">GND</text>
<text x="195.4" y="110.6" transform="rotate(-90 195.4 110.6)">14</text>
<text x="323" y="130.7">12</text>
<text x="313.2" y="132.5">VSS</text>
<text x="126.3" y="169.5">10</text>
<text x="131.8" y="171.3">GND</text>
<text x="52.9" y="199.1">1</text>
<text x="52.9" y="202.7">3</text>
<text x="61.5" y="199.1">2</text>
<text x="61.5" y="202.7">4</text>
<text x="52.9" y="206.2">5</text>
<text x="52.9" y="209.7">7</text>
<text x="61.5" y="206.2">6</text>
<text x="61.5" y="209.7">8</text>
<text x="52.9" y="213.3">9</text>
<text x="59.5" y="213.3">10</text>
<text x="262.4" y="211.8">7</text>
<text x="265.9" y="213.6">GND</text>
<text x="348.8" y="213.6">8</text>
<text x="352.3" y="215.4">GND</text>
<text x="52.9" y="216.8">11</text>
<text x="52.9" y="220.3">13</text>
<text x="59.5" y="216.8">12</text>
<text x="59.5" y="220.3">14</text>
<text x="52.9" y="223.8">15</text>
<text x="52.9" y="227.4">17</text>
<text x="59.5" y="223.8">16</text>
<text x="59.5" y="227.4">18</text>
<text x="52.9" y="230.9">19</text>
<text x="59.5" y="230.9">20</text>
<text x="52.9" y="234.4">21</text>
<text x="52.9" y="237.9">23</text>
<text x="59.5" y="234.4">22</text>
<text x="59.5" y="237.9">24</text>
<text x="52.9" y="241.5">25</text>
<text x="52.9" y="245">27</text>
<text x="59.5" y="241.5">26</text>
<text x="59.5" y="245">28</text>
<text x="52.9" y="248.5">29</text>
<text x="59.5" y="248.5">30</text>
<text x="52.9" y="252.1">31</text>
<text x="52.9" y="255.6">33</text>
<text x="59.5" y="252.1">32</text>
<text x="59.5" y="255.6">34</text>
<text x="52.9" y="259.1">35</text>
<text x="52.9" y="262.6">37</text>
<text x="59.5" y="259.1">36</text>
<text x="59.5" y="262.6">38</text>
<text x="52.9" y="266.2">39</text>
<text x="59.5" y="266.2">40</text>
</g>
<g font-size="2.5" fill="#00f">
<text x="262.7" y="47.3">R/W</text>
<text x="261.9" y="50.9">/RAS</text>
<text x="261.9" y="54.4">/CAS</text>
<text x="94.1" y="70.3">ROW</text>
<text x="347.3" y="82.6">/NMI</text>
<text x="347.1" y="86.1">/RES</text>
<text x="94.9" y="114.4">COL</text>
<text x="173.8" y="117.2" transform="rotate(-90 173.8 117.2)">R/W</text>
<text x="177.4" y="117.2" transform="rotate(-90 177.4 117.2)">/RW</text>
<text x="180.9" y="118.1" transform="rotate(-90 180.9 118.1)">/CAS</text>
<text x="345.3" y="117.9">COMVID</text>
<text x="254.8" y="125">/CSR</text>
<text x="254.3" y="128.5">/CSW</text>
<text x="257" y="132">A0</text>
<text x="102.8" y="139">R/W</text>
<text x="95" y="176.2">/RW</text>
<text x="239" y="192">/CAS</text>
<text x="320.8" y="190.2">CPU_R/W</text>
<text x="306.6" y="195.5">/RAS</text>
<text x="393.1" y="193.7">/CSW</text>
<text x="393.1" y="197.3">/CSR</text>
<text x="29.2" y="202.5">/RES</text>
<text x="29.4" y="199">/NMI</text>
<text x="306.6" y="202.4">R/W</text>
<text x="306.6" y="199">ROW</text>
<text x="321.6" y="200.5">/CS_VDP</text>
<text x="24.5" y="209.6">CPU_R/W</text>
<text x="31.2" y="206.1">A0</text>
<text x="239.6" y="209.6">COL</text>
<text x="306.7" y="206">/RW</text>
<text x="25.3" y="212.8">/CS_VDP</text>
<text x="120.5" y="241.3">COMVID</text>
</g>
<g font-size="1.8" fill="#00f">
<text x="117.1" y="34.9">AD0</text>
<text x="117.1" y="38.5">AD1</text>
<text x="117.1" y="42">AD2</text>
<text x="219.4" y="42">VD1</text>
<text x="219.4" y="38.5">VD0</text>
<text x="117.1" y="45.5">AD3</text>
<text x="219.4" y="45.5">VD2</text>
<text x="335.8" y="45.5">D7</text>
<text x="117.1" y="49">AD4</text>
<text x="117.1" y="52.6">AD5</text>
<text x="219.4" y="52.6">VD4</text>
<text x="219.4" y="49">VD3</text>
<text x="335.8" y="49">D6</text>
<text x="335.8" y="52.6">D5</text>
<text x="117.1" y="56.1">AD6</text>
<text x="117.1" y="59.6">AD7</text>
<text x="219.4" y="59.6">VD6</text>
<text x="219.4" y="56.1">VD5</text>
<text x="275.9" y="59.6">AD7</text>
<text x="335.8" y="56.1">D4</text>
<text x="335.8" y="59.6">D3</text>
<text x="219.4" y="63.1">VD7</text>
<text x="275.9" y="63.1">AD6</text>
<text x="335.8" y="63.1">D2</text>
<text x="275.9" y="66.7">AD5</text>
<text x="275.9" y="70.2">AD4</text>
<text x="335.8" y="66.7">D1</text>
<text x="335.8" y="70.2">D0</text>
<text x="275.9" y="73.7">AD3</text>
<text x="275.9" y="77.3">AD2</text>
<text x="117.1" y="82.6">AD1</text>
<text x="117.1" y="79">AD0</text>
<text x="275.9" y="80.8">AD1</text>
<text x="117.1" y="89.6">AD3</text>
<text x="117.1" y="86.1">AD2</text>
<text x="275.9" y="84.3">AD0</text>
<text x="117.1" y="93.1">AD4</text>
<text x="274.6" y="91.4">VD0</text>
<text x="274.6" y="94.9">VD1</text>
<text x="117.1" y="100.2">AD6</text>
<text x="117.1" y="96.7">AD5</text>
<text x="274.6" y="98.4">VD2</text>
<text x="274.6" y="102">VD3</text>
<text x="117.1" y="103.7">AD7</text>
<text x="274.6" y="105.5">VD4</text>
<text x="274.6" y="109">VD5</text>
<text x="274.6" y="112.5">VD6</text>
<text x="274.6" y="116.1">VD7</text>
<text x="117.1" y="140.8">AD0</text>
<text x="159.5" y="140.8">VD0</text>
<text x="117.1" y="147.8">AD2</text>
<text x="117.1" y="144.3">AD1</text>
<text x="159.5" y="144.3">VD1</text>
<text x="159.5" y="147.8">VD2</text>
<text x="117.1" y="154.9">AD4</text>
<text x="117.1" y="151.3">AD3</text>
<text x="159.5" y="151.3">VD3</text>
<text x="159.5" y="154.9">VD4</text>
<text x="117.1" y="161.9">AD6</text>
<text x="117.1" y="158.4">AD5</text>
<text x="159.5" y="158.4">VD5</text>
<text x="159.5" y="161.9">VD6</text>
<text x="117.1" y="165.5">AD7</text>
<text x="159.5" y="165.5">VD7</text>
<text x="73" y="197.2">D0</text>
<text x="73" y="200.7">D1</text>
<text x="73" y="207.8">D3</text>
<text x="73" y="204.3">D2</text>
<text x="73" y="214.8">D5</text>
<text x="73" y="211.3">D4</text>
<text x="73" y="221.9">D7</text>
<text x="73" y="218.4">D6</text>
</g>
</svg>
